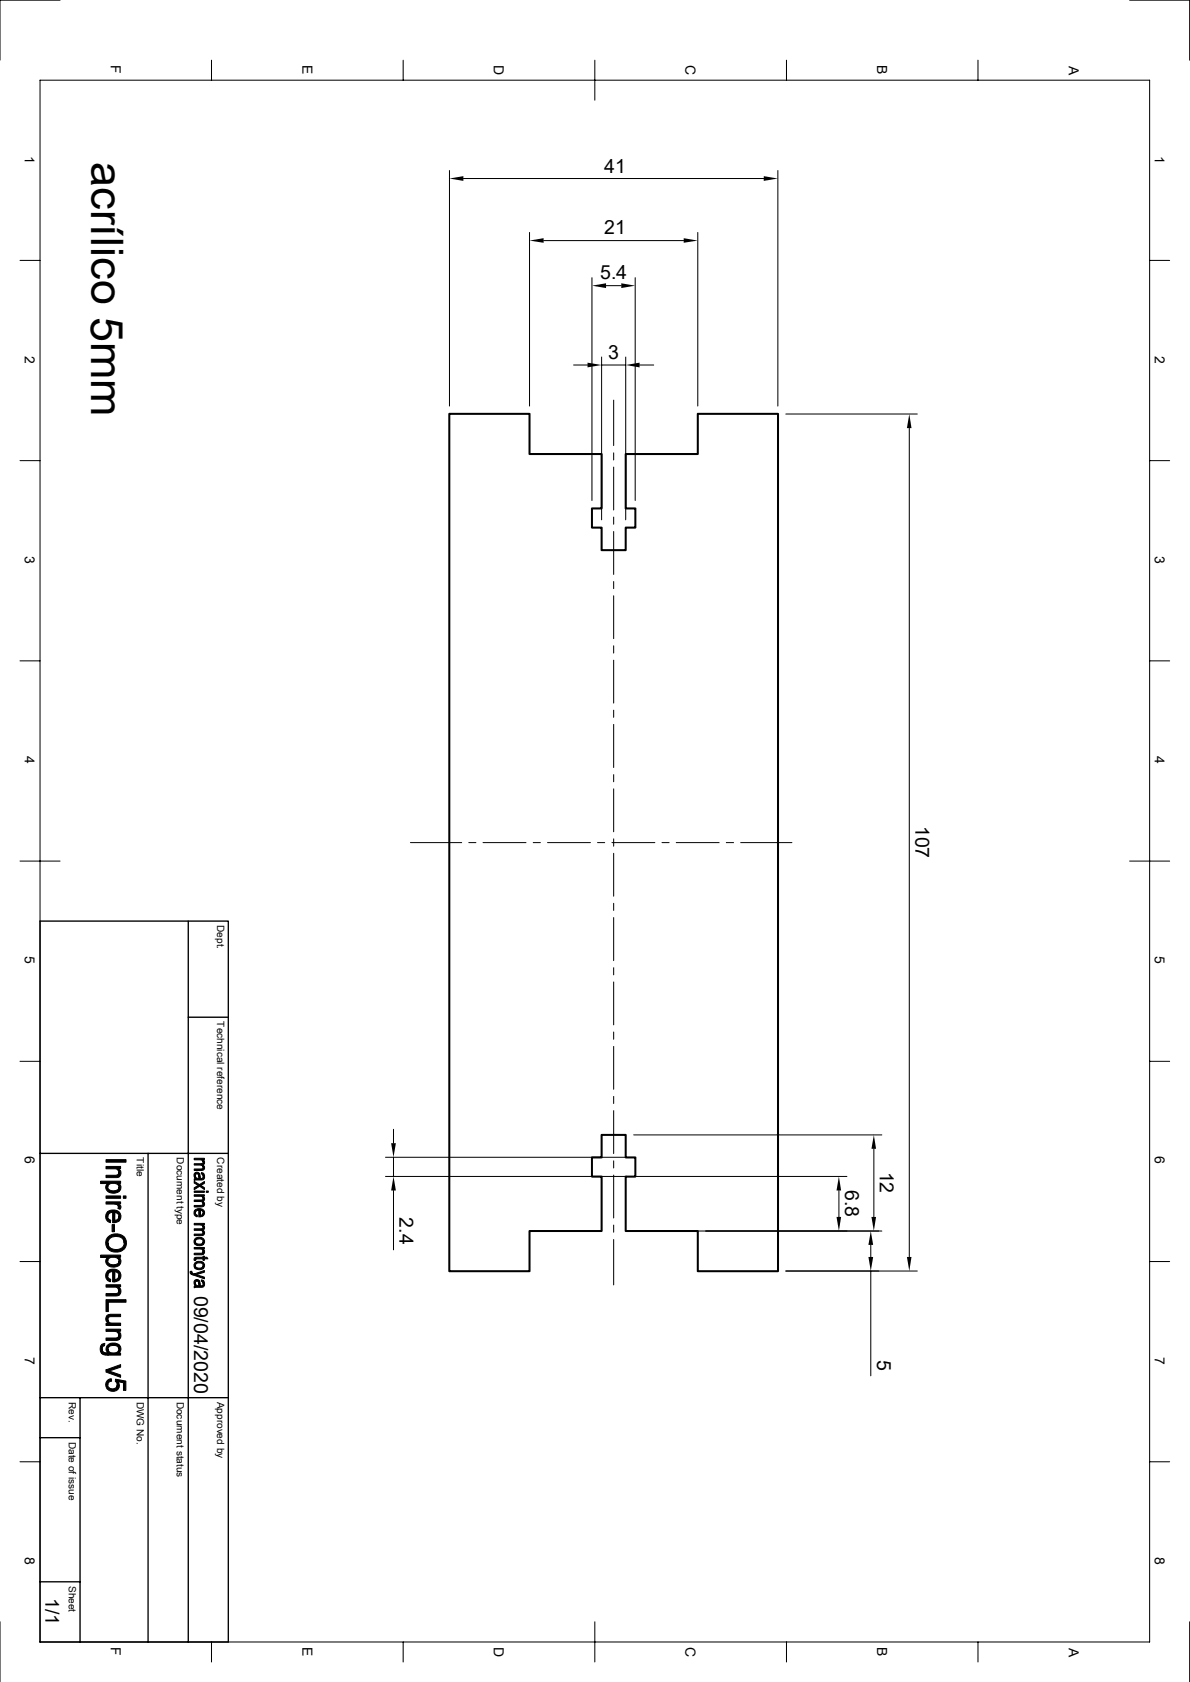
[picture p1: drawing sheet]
<svg xmlns="http://www.w3.org/2000/svg" width="297mm" height="420mm" viewBox="0 0 297 420" stroke-linecap="round" stroke-linejoin="round" font-family="sans-serif">
<path d="M112.1 103.3h20.1v10.1h18v13.6h-2.5v4.7h2.5v5.7h6v-5.7h2.4v-4.7h-2.4v-13.6h18v-10.1h20v214.1h-20v-10h-18v-13.6h2.4v-4.8h-2.4v-5.6h-6v5.6h-2.5v4.8h2.5v13.6h-18v10h-20.1z" fill="none" stroke="#000" stroke-width=".51"/>
<g fill="none" stroke="#000" stroke-width=".25">
<path d="M15 0h-15v15M52.8 15v5M100.6 15v5M148.5 15v10M196.3 15v5M244.1 15v5M281.9 0h15v15M10 20h276.9v390h-276.9zM112.2 42.6v58.8M115.7 44.6h74.9M132.2 58v43.4M174.2 58v43.4"/>
<path d="M194.1 42.6v58.8M5 65h5M135.7 60.1h34.9M147.7 69.3v55.7M151.3 71.3h3.8M158.5 69.3v55.7M286.9 65h5M143.2 91.1h3.4M150.2 89.2v40.6M150.2 91.1h6M153.2 99.9v11.4M156.2 89.2v40.6"/>
<path d="M159.6 91.1h3.6M5 115h5M153.2 113.1v1.8M153.2 116.6v10.7M196.1 103.4h32.8M226.9 106.9v207M286.9 115h5M153.2 129.1v1.8M153.2 132.7v10.7M153.2 145.2v1.8M153.2 148.8v10.7M5 165h5"/>
<path d="M153.2 161.2v1.9M153.2 164.8v10.8M153.2 177.3v1.8M286.9 165h5M153.2 180.9v10.7M153.2 193.4v1.8M153.2 197v10.7M5 215h10M102.4 210.4h12.8M117 210.4h1.8M120.6 210.4h10.7M133.1 210.4h1.8"/>
<path d="M136.7 210.4h10.7M149.1 210.4h1.8M152.7 210.4h10.7M153.2 209.5v1.8M153.2 213.1v10.7M165.2 210.4h1.8M168.8 210.4h10.7M181.3 210.4h1.8M184.9 210.4h12.8M281.9 215h10M153.2 225.6v1.7M153.2 229.1v10.8"/>
<path d="M153.2 241.6v1.8M153.2 245.2v10.7M153.2 257.7v1.8M5 265h5M153.2 261.3v10.7M153.2 273.8v1.7M153.2 277.3v10.7M286.9 265h5M96.2 289h60.3M96.2 293.8h60.3M98.2 282v3.5M98.2 289v4.8"/>
<path d="M98.2 297.3v14.8M153.2 289.9v1.7M153.2 293.4v10.7M158.2 283.4h61.9M158.2 293.8h53.2M209.4 297.3v6.6M218.1 286.9v17M5 315h5M153.2 305.9v1.8M153.2 309.5v11.3M158.2 307.4h61.9M217.3 310.9v3"/>
<path d="M217.3 317.4v26.1M228.9 317.4h-32.8M286.9 315h5M5 365h5M286.9 365h5M0 405v14.9M52.8 410v5M100.6 410v5M148.5 405v10M196.3 410v5M244.1 410v5M296.9 405v14.9"/>
</g>
<path d="M10 230h47v180h-47zM47 230v180M47 254h10M10 288h47M37 288v122M10 359h10M10 349h47M20 349v61M10 395h10" fill="none" stroke="#000" stroke-width=".34"/>
<g fill="#000" stroke="#000" stroke-width=".25">
<path d="M26.5 289.6h5v.6h-5z" fill-rule="evenodd"/>
<path d="M26.5 293.5h2.5l.5-.3 .1-.5v1.2l-.4 .1h-2.7z" fill-rule="evenodd"/>
<path d="M26.8 295.5l.1 .9a1.54 1.54 0 0 0 1.3 1 1.54 1.54 0 0 0 1.5-.9v-.1v1.1a2.1 2.1 0 0 1-3.3-1z" fill-rule="evenodd"/>
<path d="M26.5 291.3h3.6v.5h-.5l-.1 .6-.6-.6h-2.4z" fill-rule="evenodd"/>
<path d="M25.1 294.9h5v.6h-.5v.6a1.66 1.66 0 0 0-2.7 .1v.2l-.1-.9h-1.7z" fill-rule="evenodd"/>
<path d="M26.5 298.6h3.6v.6h-3.6z" fill-rule="evenodd"/>
<path d="M29.6 291.8a1.3 1.3 0 0 1 0 2.1z" fill-rule="evenodd"/>
<path d="M29.6 295.5a1.23 1.23 0 0 1 .1 2z" fill-rule="evenodd"/>
<path d="M30.8 298.6h.7v.6h-.7z" fill-rule="evenodd"/>
<path d="M48.8 293.5v.8z" fill-rule="evenodd"/>
<path d="M48.6 292.9l.6-.2 .5 .3v1.3v-.2a.77 .77 0 0 0-.7-.9l-.2 .2-.1 .8a1.03 1.03 0 0 1-.1-1.3z" fill-rule="evenodd"/>
<path d="M48.5 295l1.3 .8-.3 .2-1-.6z" fill-rule="evenodd"/>
<path d="M50.6 290.9l.1 .6z" fill-rule="evenodd"/>
<path d="M50.6 289.6l.1 .6z" fill-rule="evenodd"/>
<path d="M50.6 298.7l.1 .6z" fill-rule="evenodd"/>
<path d="M50.3 292.8l.4 .1v.8l-.1-.3-.4-.3z" fill-rule="evenodd"/>
<path d="M49.8 296.2l.3-.2 .9 .5v.5z" fill-rule="evenodd"/>
<path d="M48.5 297.4h2.5v.3h-2.5z" fill-rule="evenodd"/>
<path d="M48.5 289.2h2.5v.4h-.4v.3l-.6-.3h-1.5z" fill-rule="evenodd"/>
<path d="M48.5 296.6l2.5-1.6v.5l-2.5 1.6z" fill-rule="evenodd"/>
<path d="M48.5 298.3h2.5v.4h-.4v.3l-.5-.3h-1.6z" fill-rule="evenodd"/>
<path d="M48.5 291.9l2-.1 .2-.2v-.7a.73 .73 0 0 1 .3 .9 .73 .73 0 0 1-.8 .5h-1.7z" fill-rule="evenodd"/>
<path d="M48.5 290.6l1.9-.1 .3-.2v-.7a.69 .69 0 0 1 .4 .7 .69 .69 0 0 1-.5 .6v.3l-.6-.3h-1.5z" fill-rule="evenodd"/>
<path d="M48.8 293.8l.2 .3 .7 .2v-1.3l.3 .9a.38 .38 0 0 0 .5 .3 .38 .38 0 0 0 .2-.5v-.8l.2 .3a.88 .88 0 0 1 .1 1 .88 .88 0 0 1-.9 .4l-1.6 .2v-.5h.3z" fill-rule="evenodd"/>
<path d="M48.5 299.6h2l.2-.2v-.7a.72 .72 0 0 1-.1 1.3v.3l-.5-.3h-1.6z" fill-rule="evenodd"/>
<path d="M51.5 297.4h.5v.3h-.5z" fill-rule="evenodd"/>
<path d="M26.8 302.6l.1 1.4 .4 .5 .3 .2v.6a1.61 1.61 0 0 1-.8-2.7z" fill-rule="evenodd"/>
<path d="M26.8 317.4l.1 1.4 .4 .5 .3 .1v.6a1.57 1.57 0 0 1-.8-2.6z" fill-rule="evenodd"/>
<path d="M28 305.8h.6v1.8h-.6z" fill-rule="evenodd"/>
<path d="M28.6 302.8v1.9l.7-.2 .4-.8v1.2l-1.1 .4z" fill-rule="evenodd"/>
<path d="M28.6 317.5v2l.7-.2 .4-.8v1.2l-1.1 .4z" fill-rule="evenodd"/>
<path d="M26.8 314l.1 .8a1.54 1.54 0 0 0 1.3 1 1.54 1.54 0 0 0 1.5-.8v-.1v1a2.03 2.03 0 0 1-3.3-1z" fill-rule="evenodd"/>
<path d="M26.5 300.1h3.6v.5h-.6v.7v-.2l-.5-.4h-2.5z" fill-rule="evenodd"/>
<path d="M25.1 313.4h5v.5h-.5v.6a1.66 1.66 0 0 0-2.7 .2v.1l-.1-.8h-1.7z" fill-rule="evenodd"/>
<path d="M29.5 300.6l.7 .6-.2 .8-.6-.2z" fill-rule="evenodd"/>
<path d="M26.9 302.6a1.91 1.91 0 0 1 2.2-.4 1.91 1.91 0 0 1 1 2l-.4 .7-.1-1.5-.3-.4-.7-.2v2.5h-.5v-2.6l-.8 .2-.3 .5-.1 .4z" fill-rule="evenodd"/>
<path d="M29.6 313.9a1.23 1.23 0 0 1 .1 2z" fill-rule="evenodd"/>
<path d="M27 317.2a1.94 1.94 0 0 1 2.1-.2 1.94 1.94 0 0 1 1 1.9l-.4 .8-.2-1.7-.9-.5v2.6h-.5v-2.6l-.8 .2-.3 .4-.1 .5z" fill-rule="evenodd"/>
<path d="M26.9 308.9a3 3 0 0 1 4.1 0v1.5a2.12 2.12 0 0 0-3.5-1.2l-.5 .8-.1 1.8a2.22 2.22 0 0 1 0-2.9z" fill-rule="evenodd"/>
<path d="M27 310.4a2.04 2.04 0 0 0 3.1 1.4l.5-.4 .3-.6 .1-1.9a2.36 2.36 0 0 1 .1 2.9 2.36 2.36 0 0 1-2.7 .8l-1-.3-.5-.5z" fill-rule="evenodd"/>
<path d="M47.5 317.5l.4-.1-.1 .8-.3-.4z" fill-rule="evenodd"/>
<path d="M48.5 314.1l.3-.1 .1 .7h-.4z" fill-rule="evenodd"/>
<path d="M48.6 302.2l.2-.1v1l.5 .3-.1 .4a1.02 1.02 0 0 1-.6-1.6z" fill-rule="evenodd"/>
<path d="M48.6 319.7l.6-.2 .5 .3v1.3v-.2a.77 .77 0 0 0-.7-.9l-.2 .2-.1 .8a1.03 1.03 0 0 1-.1-1.3z" fill-rule="evenodd"/>
<path d="M48.5 312.9h1.7l.4-.1 .1-.3-.1 .8h-2.1z" fill-rule="evenodd"/>
<path d="M50.6 300l.1 .6z" fill-rule="evenodd"/>
<path d="M50.6 307.1l.1 .7z" fill-rule="evenodd"/>
<path d="M50.6 305.8l.1 .7z" fill-rule="evenodd"/>
<path d="M50 302.2v1.2l.5-.1 .2-.4v.7l-.6 .2h-.1z" fill-rule="evenodd"/>
<path d="M48.8 310a1.06 1.06 0 0 0 .9 .6 1.06 1.06 0 0 0 1-.6v.8l-.9 .3-1.1-.4z" fill-rule="evenodd"/>
<path d="M48.8 316a1.04 1.04 0 0 0 .9 .7 1.04 1.04 0 0 0 1-.7v.7l-.7 .3-1.2-.2z" fill-rule="evenodd"/>
<path d="M50.3 319.6l.4 .1v.8l-.1-.3-.4-.3z" fill-rule="evenodd"/>
<path d="M48.5 305.5h2.5v.3h-.4v.4l-.4-.3h-1.7z" fill-rule="evenodd"/>
<path d="M48.5 311.5h2.5v.3h-.4v.4l-.5-.3h-1.6z" fill-rule="evenodd"/>
<path d="M47.9 317.6l.1 .4 3 .9v.4l-3.2-1.1z" fill-rule="evenodd"/>
<path d="M48.5 318.1l2.5-.9v.5l-2.1 .6z" fill-rule="evenodd"/>
<path d="M48.5 301l2.1-.1 .1-.9a.73 .73 0 0 1 .3 .9 .73 .73 0 0 1-.8 .5h-1.7z" fill-rule="evenodd"/>
<path d="M48.8 302.1l.4-.3h.7a1.02 1.02 0 0 1 1.1 .6 1.02 1.02 0 0 1-.3 1.2l-.1-1.1-.6-.3v1.6l-.4 .1v-1.7l-.6 .2-.2 .5z" fill-rule="evenodd"/>
<path d="M48.5 308.1h1.9l.3-.2v-.7a.71 .71 0 0 1 .3 .9 .71 .71 0 0 1-.8 .4h-1.7z" fill-rule="evenodd"/>
<path d="M48.5 306.8h1.9l.3-.2v-.7a.69 .69 0 0 1 .4 .6 .69 .69 0 0 1-.5 .6v.3l-.4-.2h-1.7z" fill-rule="evenodd"/>
<path d="M48.7 309.2l.7-.2a1.11 1.11 0 0 1 1.4 .4 1.11 1.11 0 0 1-.1 1.4v-.8a1.04 1.04 0 0 0-1-.7 1.04 1.04 0 0 0-.9 .7l-.1 .7a1.07 1.07 0 0 1 0-1.5z" fill-rule="evenodd"/>
<path d="M50.6 311.8a.81 .81 0 0 1 .1 1.4z" fill-rule="evenodd"/>
<path d="M48.8 315.2l.7-.2a1.09 1.09 0 0 1 1.3 .4 1.09 1.09 0 0 1-.1 1.3v-.7a1.06 1.06 0 0 0-1-.7 1.06 1.06 0 0 0-.9 .7l-.1 .7a1.07 1.07 0 0 1 .1-1.5z" fill-rule="evenodd"/>
<path d="M48.9 313.9h1.8v-.3h.3v.3h.6l.3 .4h-.9v.4h-.3v-.4h-1.7l-.1 .2z" fill-rule="evenodd"/>
<path d="M25.4 335.7l.8-.3-.1 .6a.61 .61 0 0 0-.6 .8v1.2a1.8 1.8 0 0 1-.1-2.3z" fill-rule="evenodd"/>
<path d="M25.5 336.8a1.01 1.01 0 0 0 1.5 1v.6l-1.4-.3z" fill-rule="evenodd"/>
<path d="M26.9 329.5l.1 1z" fill-rule="evenodd"/>
<path d="M26.5 323h2.5l.5-.3 .1-.4v1.1l-.2 .2h-2.9z" fill-rule="evenodd"/>
<path d="M26.5 334.1h2.5l.4-.2 .2-.5v1.1l-.2 .1-2.9 .1z" fill-rule="evenodd"/>
<path d="M26.7 336.1a2.3 2.3 0 0 1 3.1-.3l-.1 1.1a1.53 1.53 0 0 0-2.6-.4l-.1 1.9v-.6l-.5-.9z" fill-rule="evenodd"/>
<path d="M26.5 320.8h3.6v.5h-.5l-.1 .6-.6-.5h-2.4z" fill-rule="evenodd"/>
<path d="M26.5 330.5h.5l.1-.6 .7 .5h2.3v.6h-3.6z" fill-rule="evenodd"/>
<path d="M26.7 328.5l.9-.3h2.5v.6l-2.9 .1-.3 .5v.9a1.31 1.31 0 0 1-.2-1.8z" fill-rule="evenodd"/>
<path d="M26.5 331.9h3.6v.5h-.5l-.1 .6-.6-.5-2.4-.1z" fill-rule="evenodd"/>
<path d="M27 336.9a1.5 1.5 0 0 0 1.2 .9 1.5 1.5 0 0 0 1.4-.7l.1 .8h.4v.5h-3.1z" fill-rule="evenodd"/>
<path d="M29.6 321.3a1.27 1.27 0 0 1 0 2.1z" fill-rule="evenodd"/>
<path d="M29.6 332.4a1.27 1.27 0 0 1 0 2.1z" fill-rule="evenodd"/>
<path d="M29.8 335.8a1.3 1.3 0 0 1-.1 2z" fill-rule="evenodd"/>
<path d="M26.5 324.5h5v.7h-4.4v2.3h-.6z" fill-rule="evenodd"/>
<path d="M48.8 320.3v.8z" fill-rule="evenodd"/>
<path d="M48.8 320.6l.2 .3 .7 .2v-1.3l.3 .9a.38 .38 0 0 0 .5 .3 .38 .38 0 0 0 .2-.5v-.8l.2 .3a.88 .88 0 0 1 .1 1 .88 .88 0 0 1-.9 .4l-1.6 .2v-.5h.3z" fill-rule="evenodd"/>
<path d="M27 344.5l.8-.2 .1 .6-.7 .2-.3 .7-.1-1.1z" fill-rule="evenodd"/>
<path d="M26.8 344.8l.1 1a1.2 1.2 0 0 0 1.2 1 1.2 1.2 0 0 0 1.2-1v1.2a1.7 1.7 0 0 1-2.3 0 1.7 1.7 0 0 1-.2-2.2z" fill-rule="evenodd"/>
<path d="M29.5 345a1.39 1.39 0 0 1-.1 1.9z" fill-rule="evenodd"/>
<path d="M26.5 342.1l3.6 1.2v.6l-3.6-1.3z" fill-rule="evenodd"/>
<path d="M26.5 342.1l3.6-1.4v.7l-2.8 .9z" fill-rule="evenodd"/>
<path d="M28.8 344.4l2.6 .4v2.4h-.6v-1.9l-1.3-.3-.1 1.9-.1 .1v-1.3l-.5-.8z" fill-rule="evenodd"/>
</g>
<g fill="#000">
<path d="M112.2 44.6l3.5-.6v1.2zM132.2 60.1l3.5-.6v1.1zM170.6 59.5l3.6 .6-3.6 .5zM190.6 44l3.5 .6-3.5 .6zM147.7 71.3l3.6-.6v1.2zM155.1 70.7l3.4 .6-3.4 .6zM146.6 90.6l3.6 .5-3.6 .6zM156.2 91.1l3.4-.5v1.1zM226.9 103.4l.6 3.5h-1.1zM97.6 285.5h1.2l-.6 3.5zM98.2 293.8l.6 3.5h-1.2zM209.4 293.8l.5 3.5h-1.1z"/>
<path d="M218.1 283.4l.6 3.5h-1.2zM208.8 303.9h1.1l-.5 3.5zM217.3 307.4l.6 3.5h-1.2zM216.7 313.9h1.2l-.6 3.5zM217.5 303.9h1.2l-.6 3.5zM226.4 313.9h1.1l-.6 3.5z"/>
</g>
<text font-size="11.2" x="22.8" y="40.5" transform="rotate(90 22.8 40.5)">acrílico 5mm</text>
<g font-size="4.9">
<text x="150.8" y="43.1">41</text>
<text x="150.8" y="58.5">21</text>
<text x="149.8" y="69.8">5.4</text>
<text x="151.8" y="89.6">3</text>
<text x="228.5" y="206.2" transform="rotate(90 228.5 206.2)">107</text>
<text x="219.6" y="292.5" transform="rotate(90 219.6 292.5)">12</text>
<text x="210.9" y="297.2" transform="rotate(90 210.9 297.2)">6.8</text>
<text x="99.7" y="304" transform="rotate(90 99.7 304)">2.4</text>
<text x="48.5" y="323.5" transform="rotate(90 48.5 323.5)">09/04/2020</text>
<text x="218.9" y="339.5" transform="rotate(90 218.9 339.5)">5</text>
<text x="11.4" y="399.1" transform="rotate(90 11.4 399.1)">1/1</text>
</g>
<g font-size="3.5">
<text x="27.6" y="16.3" transform="rotate(90 27.6 16.3)">F</text>
<text x="75.5" y="16.3" transform="rotate(90 75.5 16.3)">E</text>
<text x="123.3" y="16.2" transform="rotate(90 123.3 16.2)">D</text>
<text x="171.1" y="16.3" transform="rotate(90 171.1 16.3)">C</text>
<text x="218.9" y="16.2" transform="rotate(90 218.9 16.2)">B</text>
<text x="266.8" y="16.5" transform="rotate(90 266.8 16.5)">A</text>
<text x="6.2" y="39" transform="rotate(90 6.2 39)">1</text>
<text x="288.2" y="39" transform="rotate(90 288.2 39)">1</text>
<text x="6.2" y="88.8" transform="rotate(90 6.2 88.8)">2</text>
<text x="288.2" y="88.8" transform="rotate(90 288.2 88.8)">2</text>
<text x="6.2" y="138.8" transform="rotate(90 6.2 138.8)">3</text>
<text x="288.2" y="138.8" transform="rotate(90 288.2 138.8)">3</text>
<text x="6.2" y="188.8" transform="rotate(90 6.2 188.8)">4</text>
<text x="288.2" y="188.8" transform="rotate(90 288.2 188.8)">4</text>
<text x="6.2" y="238.8" transform="rotate(90 6.2 238.8)">5</text>
<text x="288.2" y="238.8" transform="rotate(90 288.2 238.8)">5</text>
<text x="6.2" y="288.8" transform="rotate(90 6.2 288.8)">6</text>
<text x="288.2" y="288.8" transform="rotate(90 288.2 288.8)">6</text>
<text x="6.2" y="338.8" transform="rotate(90 6.2 338.8)">7</text>
<text x="288.2" y="338.8" transform="rotate(90 288.2 338.8)">7</text>
<text x="6.2" y="388.8" transform="rotate(90 6.2 388.8)">8</text>
<text x="288.2" y="388.8" transform="rotate(90 288.2 388.8)">8</text>
<text x="27.6" y="411.2" transform="rotate(90 27.6 411.2)">F</text>
<text x="75.5" y="411.2" transform="rotate(90 75.5 411.2)">E</text>
<text x="123.3" y="411.2" transform="rotate(90 123.3 411.2)">D</text>
<text x="171.1" y="411.2" transform="rotate(90 171.1 411.2)">C</text>
<text x="218.9" y="411.2" transform="rotate(90 218.9 411.2)">B</text>
<text x="266.8" y="411.4" transform="rotate(90 266.8 411.4)">A</text>
</g>
<g font-size="2.5">
<text x="54.2" y="231" transform="rotate(90 54.2 231)">Dept.</text>
<text x="54.2" y="255" transform="rotate(90 54.2 255)">Technical reference</text>
<text x="34.2" y="289" transform="rotate(90 34.2 289)">Title</text>
<text x="44.2" y="289" transform="rotate(90 44.2 289)">Document type</text>
<text x="54.2" y="289" transform="rotate(90 54.2 289)">Created by</text>
<text x="17.2" y="350" transform="rotate(90 17.2 350)">Rev.</text>
<text x="34.2" y="350" transform="rotate(90 34.2 350)">DWG No.</text>
<text x="44.2" y="350" transform="rotate(90 44.2 350)">Document status</text>
<text x="54.2" y="350" transform="rotate(90 54.2 350)">Approved by</text>
<text x="17.2" y="360" transform="rotate(90 17.2 360)">Date of issue</text>
<text x="17.2" y="396" transform="rotate(90 17.2 396)">Sheet</text>
</g>
</svg>
